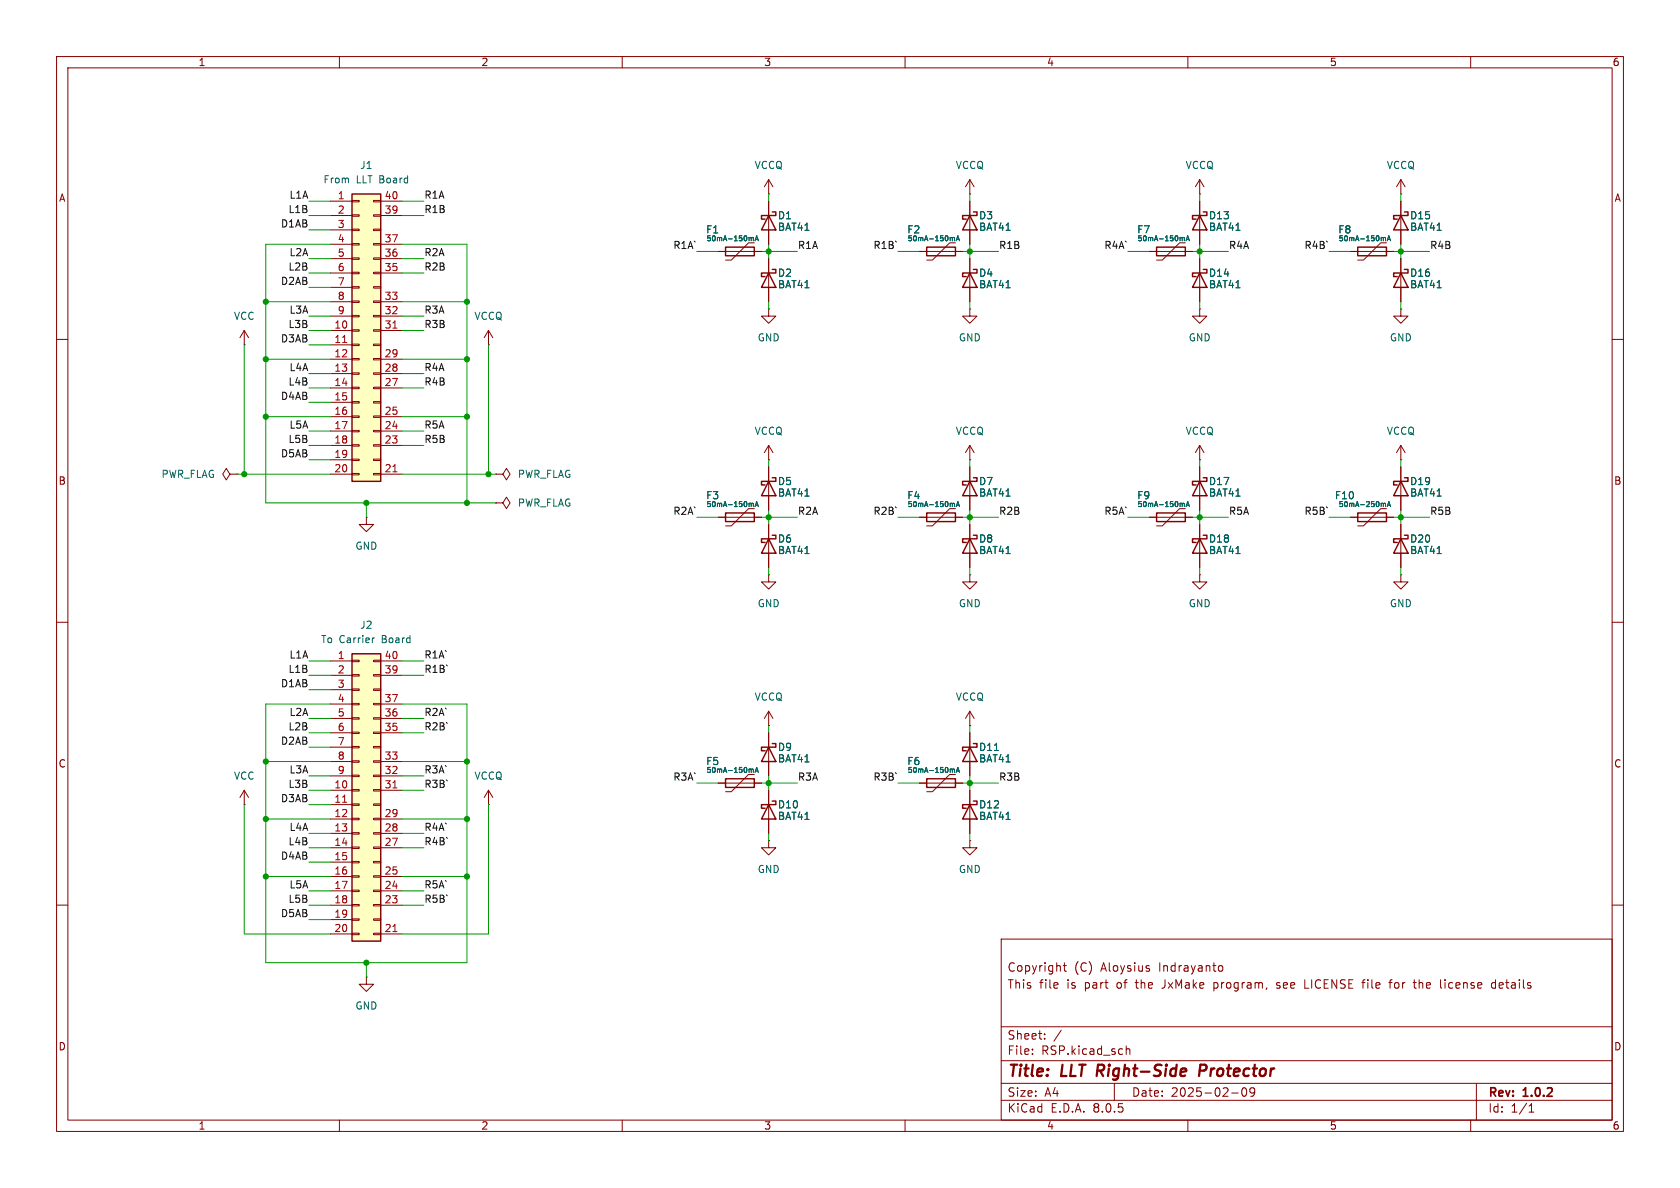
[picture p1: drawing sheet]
<svg xmlns="http://www.w3.org/2000/svg" width="297mm" height="210mm" viewBox="0 0 297 210" stroke-linecap="round" stroke-linejoin="round" font-family="sans-serif">
<g fill="none" stroke="#840000" stroke-width=".18">
<path d="M10 10h277v190h-277zM12 12h273v186h-273zM60 10v2M110 10v2M160 10v2M210 10v2M260 10v2M10 60h2M285 60h2M171.4 78.7v2.6M171.4 78.7l-.7 1.3M171.4 78.7l.8 1.3"/>
<path d="M171.4 81.3h.1M10 110h2M285 110h2M171.4 128.3h.1M171.4 125.7l-.7 1.3M171.4 125.7v2.6M171.4 125.7l.8 1.3M10 160h2M285 160h2M177 166h108v32h-108zM188 170.7h.5M188.2 170.2v1.3l.3 .2"/>
<path d="M203 171.2l.2 .2-.2 .3M203 170.7l.2 .1M214.6 173.7v1.5M214.6 174.6l.1 .1M214.7 173.7l-.1 .1M215.5 170.8l.4-.1 .3 .3v.4l-.2 .2h-.5M225.7 174.6l.4 .1M225.9 173.7l-.2 .2 .2 .3M230.7 173.2v1.5h.7M240.7 173.7h.6M241.3 173.2l-.3 .1M245.5 173.7h.6"/>
<path d="M246.1 173.2l-.4 .2v1.3M249.8 173.7h.6M250.1 174.6l.3 .1M255.5 173.2v.1M255.5 173.7v1M264.4 173.8l-.4-.1-.3 .3v.4l.1 .2h.6M264.4 173.2v1.5M60 198v2M110 198v2M160 198v2M177 194.5h108M177 191.5h108"/>
<path d="M177 187.5h108M177 181.5h108M182.5 186.3v.1M182.5 185.5v.1M184.7 183.6v.1M184.7 182.8v.1M187.6 182.1l-1.3 2M197 191.5v3M199.1 184.9v1.5M199.1 185.5l.2-.1 .4 .1v.9M210 198v2M217.7 193.2h1.2"/>
<path d="M219.7 192.4l.2-.1a.81 .81 0 0 1 .6 .6 .81 .81 0 0 1-.3 .8l-.2 .1a.81 .81 0 0 1-.3-1.4zM221.8 192.9l-.3 .3h-.3l-.2-.3 .1-.5 .4-.1 .2 .1a.99 .99 0 0 1-.3 1.4h-.3M260 198v2M261 191.5v6.5M270.3 196.6h.9M270.3 195.5l.4-.4v1.5"/>
</g>
<path d="M213 188.2h-.8l-.2 2M213.1 189.2l-1 .1" fill="none" stroke="#840000" stroke-width=".4"/>
<path d="M62.2 34.3h5.1v50.8h-5.1z" fill="#ffffc2"/>
<g fill="none" stroke="#840000" stroke-width=".18">
<path d="M58.4 35.6h3.8M58.4 38.1h3.8M62.2 38h1.3v.2h-1.3zM62.2 35.4h1.3v.3h-1.3zM66 38h1.3v.2h-1.3zM66 35.4h1.3v.3h-1.3zM67.3 35.6h3.8M67.3 38.1h3.8M58.4 58.4h3.8M58.4 40.6h3.8M58.4 55.9h3.8M58.4 53.3h3.8"/>
<path d="M58.4 48.3h3.8M58.4 45.7h3.8M58.4 43.2h3.8M58.4 50.8h3.8M62.2 58.3h1.3v.2h-1.3zM62.2 55.8h1.3v.2h-1.3zM62.2 53.2h1.3v.3h-1.3zM62.2 50.7h1.3v.2h-1.3zM62.2 48.1h1.3v.3h-1.3zM62.2 45.6h1.3v.2h-1.3zM62.2 43.1h1.3v.2h-1.3zM62.2 40.5h1.3v.3h-1.3z"/>
<path d="M66 58.3h1.3v.2h-1.3zM66 55.8h1.3v.2h-1.3zM66 53.2h1.3v.3h-1.3zM66 50.7h1.3v.2h-1.3zM66 48.1h1.3v.3h-1.3zM66 45.6h1.3v.2h-1.3zM66 43.1h1.3v.2h-1.3zM66 40.5h1.3v.3h-1.3zM67.3 58.4h3.8M67.3 55.9h3.8M67.3 53.3h3.8M67.3 48.3h3.8"/>
<path d="M67.3 45.7h3.8M67.3 43.2h3.8M212.1 54.6v1.3h1.3l-1.3 1.3-1.3-1.3h1.3M212.1 54.6h.1M58.4 61h3.8M58.4 63.5h3.8M58.4 66h3.8M58.4 68.6h3.8M58.4 71.1h3.8M58.4 73.7h3.8M58.4 76.2h3.8M58.4 78.7h3.8"/>
<path d="M62.2 78.6h1.3v.3h-1.3zM62.2 76.1h1.3v.2h-1.3zM62.2 73.5h1.3v.3h-1.3zM62.2 71h1.3v.2h-1.3zM62.2 68.5h1.3v.2h-1.3zM62.2 65.9h1.3v.3h-1.3zM62.2 63.4h1.3v.2h-1.3zM62.2 60.8h1.3v.3h-1.3zM66 78.6h1.3v.3h-1.3zM66 76.1h1.3v.2h-1.3zM66 73.5h1.3v.3h-1.3zM66 71h1.3v.2h-1.3z"/>
<path d="M66 68.5h1.3v.2h-1.3zM66 65.9h1.3v.3h-1.3zM66 63.4h1.3v.2h-1.3zM66 60.8h1.3v.3h-1.3zM67.3 63.5h3.8M67.3 66h3.8M67.3 68.6h3.8M67.3 73.7h3.8M67.3 76.2h3.8M67.3 78.7h3.8M58.4 81.3h3.8M58.4 83.8h3.8"/>
<path d="M62.2 83.7h1.3v.2h-1.3zM62.2 81.2h1.3v.2h-1.3zM66 83.7h1.3v.2h-1.3zM66 81.2h1.3v.2h-1.3zM67.3 83.8h3.8M135.9 82.6v7.6M135.9 92.7v7.6M162.6 91.4h7.6M168.9 89.9h-1l-3.1 3.1h-1M171.4 82.6v7.6M171.4 92.7v7.6M135.9 101.6v1.3h1.3l-1.3 1.2-1.3-1.2h1.3"/>
<path d="M135.9 101.6h.1M171.4 101.6v1.3h1.3l-1.3 1.2-1.2-1.2h1.2M171.4 101.6h.1M43.2 139.7l-.8 1.3M43.2 139.7v2.5M43.2 139.7l.7 1.3M86.4 139.7l-.8 1.3M86.4 139.7v2.5M86.4 139.7l.7 1.3M127 138.4h7.6M133.3 136.9h-1l-3 3.1h-1M135.9 128.3h.1"/>
<path d="M135.9 125.7l-.8 1.3M135.9 125.7v2.6M135.9 129.5v7.7M135.9 139.7v7.6M135.9 125.7l.8 1.3M162.6 138.4h7.6M168.9 136.9h-1l-3.1 3.1h-1M171.4 129.5v7.7M171.4 139.7v7.6M43.2 142.2h.1M86.4 142.2h.1M171.4 148.6v1.3h1.3l-1.3 1.2-1.2-1.2h1.2"/>
<path d="M171.4 148.6h.1"/>
</g>
<g fill="none" stroke="#840000" stroke-width=".25">
<path d="M62.2 34.3h5.1v50.8h-5.1zM135.9 85.1l1.3 2.5h-2.6zM135.9 95.3l1.3 2.5h-2.6zM136.5 84.5h.7v.6h-2.6v.6h.7M136.5 94.6h.7v.7h-2.6v.6h.7M163.8 90.7h5.1v1.5h-5.1zM171.4 95.3l1.3 2.5h-2.5zM171.4 85.1l1.3 2.5h-2.5zM172.1 94.6h.6v.7h-2.5v.6h.6M172.1 84.5h.6v.6h-2.5v.6h.6M128.3 137.7h5v1.5h-5zM135.9 132.1l1.3 2.5h-2.6z"/>
<path d="M136.5 131.4h.7v.7h-2.6v.6h.7M163.8 137.7h5.1v1.5h-5.1zM171.4 132.1l1.3 2.5h-2.5zM172.1 131.4h.6v.7h-2.5v.6h.6M135.9 142.2l1.3 2.6h-2.6zM136.5 141.6h.7v.6h-2.6v.7h.7M171.4 142.2l1.3 2.6h-2.5zM172.1 141.6h.6v.6h-2.5v.7h.6"/>
</g>
<path d="M69.5 58h.7M60.6 60.5h.7M69.5 83.4h.7" fill="none" stroke="#a90000" stroke-width=".18"/>
<g fill="none" stroke="#006464" stroke-width=".18">
<path d="M168.3 89l.1 .1M168.4 89.1v.5M168.4 89.1l.1-.1h.2v.6M169 89.6l.3-.9 .3 .9M169.1 89.3h.4M132.8 136v.1M132.8 136.1l.1-.1h.2l.1 .5M132.8 136.1v.4M133.5 136.5l.3-.8 .3 .8M133.6 136.3h.4M168.3 136l.1 .1M168.4 136.1v.4"/>
<path d="M168.4 136.1l.1-.1h.2v.5M169 136.5l.3-.8 .3 .8M169.1 136.3h.4M175.8 132.7h.7"/>
</g>
<path d="M62.2 115.6h5.1v50.8h-5.1z" fill="#ffffc2"/>
<g fill="none" stroke="#840000" stroke-width=".18">
<path d="M135.9 34.3h.1M135.9 31.8v2.5M135.9 35.6v7.6M135.9 31.8l-.8 1.2M135.9 31.8l.8 1.2M171.4 34.3h.1M171.4 31.8v2.5M171.4 35.6v7.6M171.4 31.8l-.7 1.2M171.4 31.8l.8 1.2M212.1 34.3h.1M212.1 31.8v2.5"/>
<path d="M212.1 35.6v7.6M212.1 31.8l-.8 1.2M212.1 31.8l.8 1.2M247.6 34.3h.1M247.6 31.8v2.5M247.6 35.6v7.6M247.6 31.8l-.7 1.2M247.6 31.8l.8 1.2M43.2 58.4l-.8 1.3M43.2 58.4v2.6M43.2 58.4l.7 1.3M86.4 58.4l-.8 1.3"/>
<path d="M86.4 58.4v2.6M86.4 58.4l.7 1.3M127 44.5h7.6M133.3 42.9h-1l-3 3.1h-1M135.9 54.6v1.3h1.3l-1.3 1.3-1.3-1.3h1.3M135.9 54.6h.1M135.9 45.7v7.6M162.6 44.5h7.6M168.9 42.9h-1l-3.1 3.1h-1M171.4 54.6v1.3h1.3l-1.3 1.3-1.2-1.3h1.2M171.4 54.6h.1M171.4 45.7v7.6"/>
<path d="M203.2 44.5h7.6M209.5 42.9h-1l-3 3.1h-1M212.1 45.7v7.6M238.8 44.5h7.6M245.1 42.9h-1l-3.1 3.1h-1M247.6 54.6v1.3h1.3l-1.3 1.3-1.2-1.3h1.2M247.6 54.6h.1M247.6 45.7v7.6M43.2 61h.1M86.4 61h.1M135.9 78.7l-.8 1.3M135.9 78.7v2.6"/>
<path d="M135.9 78.7l.8 1.3M212.1 78.7v2.6M212.1 78.7l-.8 1.3M212.1 78.7l.8 1.3M247.6 78.7v2.6M247.6 78.7l-.7 1.3M247.6 78.7l.8 1.3M40.6 83.8l-.6-1-.6 1 .6 1 .6-1h1.3M41.9 83.8h.1M64.8 91.4v1.3h1.2l-1.2 1.3-1.3-1.3h1.3M64.8 91.4h.1M87.6 88.9h1.3l.6-1 .7 1-.7 1-.6-1"/>
<path d="M87.6 88.9h.1M87.6 83.8h1.3l.6-1 .7 1-.7 1-.6-1M87.6 83.8h.1M127 91.4h7.6M133.3 89.9h-1l-3 3.1h-1M135.9 81.3h.1M135.9 82.6v2.5M135.9 87.6v2.6M135.9 92.7v2.6M135.9 97.8v2.5M162.6 91.4h1.2M168.9 91.4h1.3"/>
<path d="M171.4 82.6v2.5M171.4 87.6v2.6M171.4 92.7v2.6M171.4 97.8v2.5M203.2 91.4h7.6M209.5 89.9h-1l-3 3.1h-1M212.1 81.3h.1M212.1 82.6v7.6M212.1 92.7v7.6M238.8 91.4h7.6M245.1 89.9h-1l-3.1 3.1h-1M247.6 81.3h.1"/>
<path d="M247.6 82.6v7.6M247.6 92.7v7.6M58.4 116.8h3.8M58.4 119.4h3.8M62.2 119.3h1.3v.2h-1.3zM62.2 116.7h1.3v.3h-1.3zM66 119.3h1.3v.2h-1.3zM66 116.7h1.3v.3h-1.3zM67.3 116.8h3.8M67.3 119.4h3.8M212.1 101.6v1.3h1.3l-1.3 1.2-1.3-1.2h1.3M212.1 101.6h.1"/>
<path d="M247.6 101.6v1.3h1.3l-1.3 1.2-1.2-1.2h1.2M247.6 101.6h.1M58.4 139.7h3.8M58.4 121.9h3.8M58.4 137.2h3.8M58.4 134.6h3.8M58.4 129.5h3.8M58.4 127h3.8M58.4 124.5h3.8M58.4 132.1h3.8M62.2 139.6h1.3v.2h-1.3zM62.2 137h1.3v.3h-1.3z"/>
<path d="M62.2 134.5h1.3v.2h-1.3zM62.2 132h1.3v.2h-1.3zM62.2 129.4h1.3v.3h-1.3zM62.2 126.9h1.3v.2h-1.3zM62.2 124.3h1.3v.3h-1.3zM62.2 121.8h1.3v.2h-1.3zM66 139.6h1.3v.2h-1.3zM66 137h1.3v.3h-1.3zM66 134.5h1.3v.2h-1.3zM66 132h1.3v.2h-1.3zM66 129.4h1.3v.3h-1.3zM66 126.9h1.3v.2h-1.3z"/>
<path d="M66 124.3h1.3v.3h-1.3zM66 121.8h1.3v.2h-1.3zM67.3 139.7h3.8M67.3 137.2h3.8M67.3 134.6h3.8M67.3 129.5h3.8M67.3 127h3.8M67.3 124.5h3.8M127 138.4h1.3M133.3 138.4h1.3M135.9 129.5v2.6M135.9 134.6v2.6"/>
<path d="M135.9 139.7v2.5M162.6 138.4h1.2M168.9 138.4h1.3M171.4 129.5v2.6M171.4 134.6v2.6M171.4 139.7v2.5M58.4 142.2h3.8M58.4 144.8h3.8M58.4 147.3h3.8M58.4 149.9h3.8M58.4 152.4h3.8M58.4 154.9h3.8"/>
<path d="M58.4 157.5h3.8M62.2 159.9h1.3v.2h-1.3zM62.2 157.4h1.3v.2h-1.3zM62.2 154.8h1.3v.3h-1.3zM62.2 152.3h1.3v.2h-1.3zM62.2 149.7h1.3v.3h-1.3zM62.2 147.2h1.3v.2h-1.3zM62.2 144.7h1.3v.2h-1.3zM62.2 142.1h1.3v.3h-1.3zM66 159.9h1.3v.2h-1.3zM66 157.4h1.3v.2h-1.3zM66 154.8h1.3v.3h-1.3z"/>
<path d="M66 152.3h1.3v.2h-1.3zM66 149.7h1.3v.3h-1.3zM66 147.2h1.3v.2h-1.3zM66 144.7h1.3v.2h-1.3zM66 142.1h1.3v.3h-1.3zM67.3 144.8h3.8M67.3 147.3h3.8M67.3 149.9h3.8M67.3 154.9h3.8M67.3 157.5h3.8M135.9 148.6v1.3h1.3l-1.3 1.2-1.3-1.2h1.3M135.9 148.6h.1"/>
<path d="M135.9 144.8v2.5M171.4 144.8v2.5M58.4 160h3.8M58.4 162.6h3.8M58.4 165.1h3.8M62.2 165h1.3v.2h-1.3zM62.2 162.4h1.3v.3h-1.3zM64.8 172.7v1.3h1.2l-1.2 1.3-1.3-1.3h1.3M64.8 172.7h.1M66 165h1.3v.2h-1.3zM66 162.4h1.3v.3h-1.3zM67.3 160h3.8"/>
<path d="M67.3 165.1h3.8"/>
</g>
<g fill="none" stroke="#840000" stroke-width=".25">
<path d="M135.9 38.1l1.3 2.5h-2.6zM136.5 37.5h.7v.6h-2.6v.6h.7M171.4 38.1l1.3 2.5h-2.5zM172.1 37.5h.6v.6h-2.5v.6h.6M212.1 38.1l1.3 2.5h-2.6zM212.7 37.5h.7v.6h-2.6v.6h.7M247.6 38.1l1.3 2.5h-2.5zM248.3 37.5h.6v.6h-2.5v.6h.6M128.3 43.7h5v1.5h-5zM135.9 48.3l1.3 2.5h-2.6zM136.5 47.6h.7v.7h-2.6v.6h.7M163.8 43.7h5.1v1.5h-5.1z"/>
<path d="M171.4 48.3l1.3 2.5h-2.5zM172.1 47.6h.6v.7h-2.5v.6h.6M204.5 43.7h5v1.5h-5zM212.1 48.3l1.3 2.5h-2.6zM212.7 47.6h.7v.7h-2.6v.6h.7M240 43.7h5.1v1.5h-5.1zM247.6 48.3l1.3 2.5h-2.5zM248.3 47.6h.6v.7h-2.5v.6h.6M128.3 90.7h5v1.5h-5zM204.5 90.7h5v1.5h-5zM212.1 95.3l1.3 2.5h-2.6zM212.1 85.1l1.3 2.5h-2.6z"/>
<path d="M212.7 94.6h.7v.7h-2.6v.6h.7M212.7 84.5h.7v.6h-2.6v.6h.7M240 90.7h5.1v1.5h-5.1zM247.6 95.3l1.3 2.5h-2.5zM247.6 85.1l1.3 2.5h-2.5zM248.3 94.6h.6v.7h-2.5v.6h.6M248.3 84.5h.6v.6h-2.5v.6h.6M62.2 115.6h5.1v50.8h-5.1z"/>
</g>
<path d="M69.5 139.3h.7M60.6 141.8h.7M69.5 164.7h.7" fill="none" stroke="#a90000" stroke-width=".18"/>
<g fill="none" stroke="#006464" stroke-width=".18">
<path d="M132.8 42v.1M132.8 42.1l.1-.1h.2l.1 .6M132.8 42.1v.5M133.5 42.6l.3-.9 .3 .9M133.6 42.3h.4M168.3 42l.1 .1M168.4 42.1l.1-.1h.2v.6M168.4 42.1v.5M169 42.6l.3-.9 .3 .9M169.1 42.3h.4M209 42v.1M209 42.1v.5"/>
<path d="M209 42.1l.1-.1h.2l.1 .6M209.7 42.6l.3-.9 .3 .9M209.8 42.3h.4M244.5 42l.1 .1M244.6 42.1l.1-.1h.2v.6M244.6 42.1v.5M245.2 42.6l.3-.9 .3 .9M245.3 42.3h.4M132.8 89v.1M132.8 89.1v.5M132.8 89.1l.1-.1h.2l.1 .6M133.5 89.6l.3-.9 .3 .9"/>
<path d="M133.6 89.3h.4M168.3 89l.1 .1M168.4 89.1l.1-.1h.2v.6M168.4 89.1v.5M169 89.6l.3-.9 .3 .9M169.1 89.3h.4M209 89v.1M209 89.1v.5M209 89.1l.1-.1h.2l.1 .6M209.7 89.6l.3-.9 .3 .9M209.8 89.3h.4M244.5 89l.1 .1"/>
<path d="M244.6 89.1v.5M244.6 89.1l.1-.1h.2v.6M245.2 89.6l.3-.9 .3 .9M245.3 89.3h.4M66.2 112.8h-.3M132.8 136v.1M132.8 136.1v.4M132.8 136.1l.1-.1h.2l.1 .5M133.5 136.5l.3-.8 .3 .8M133.6 136.3h.4M168.3 136l.1 .1M168.4 136.1v.4"/>
<path d="M168.4 136.1l.1-.1h.2v.5M169 136.5l.3-.8 .3 .8M169.1 136.3h.4M175.8 132.7h.7"/>
</g>
<g fill="none" stroke="#009600" stroke-width=".18">
<path d="M54.6 35.6h3.8M54.6 38.1h3.8M71.1 35.6h3.8M71.1 38.1h3.8M135.9 34.3v1.3M171.4 34.3v1.3M212.1 34.3v1.3M247.6 34.3v1.3M47 53.3h11.4M54.6 55.9h3.8M54.6 58.4h3.8M54.6 45.7h3.8"/>
<path d="M54.6 40.6h3.8M54.6 48.3h3.8M54.6 50.8h3.8M58.4 43.2h-11.4v45.7h40.6M71.1 43.2h11.4v45.7M71.1 53.3h11.4M71.1 55.9h3.8M71.1 58.4h3.8M71.1 45.7h3.8M71.1 48.3h3.8M123.2 44.5h3.8M134.6 44.5h6.4"/>
<path d="M135.9 43.2v2.5M135.9 53.3v1.3M158.7 44.5h3.9M170.2 44.5h6.3M171.4 43.2v2.5M171.4 53.3v1.3M199.4 44.5h3.8M210.8 44.5h6.4M212.1 43.2v2.5M212.1 53.3v1.3M234.9 44.5h3.9M246.4 44.5h6.3"/>
<path d="M247.6 43.2v2.5M247.6 53.3v1.3M43.2 61v22.8M47 63.5h11.4M47 73.7h11.4M54.6 78.7h3.8M54.6 66h3.8M54.6 76.2h3.8M54.6 71.1h3.8M54.6 68.6h3.8M54.6 61h3.8M71.1 63.5h11.4"/>
<path d="M71.1 78.7h3.8M71.1 66h3.8M71.1 76.2h3.8M71.1 73.7h11.4M71.1 68.6h3.8M86.4 61v22.8M41.9 83.8h16.5M54.6 81.3h3.8M64.8 88.9v2.5M71.1 83.8h16.5M123.2 91.4h3.8M134.6 91.4h6.4"/>
<path d="M135.9 81.3v1.3M135.9 90.2v2.5M158.7 91.4h3.9M170.2 91.4h6.3M171.4 81.3v1.3M171.4 90.2v2.5M199.4 91.4h3.8M210.8 91.4h6.4M212.1 81.3v1.3M212.1 90.2v2.5M234.9 91.4h3.9M246.4 91.4h6.3"/>
<path d="M247.6 81.3v1.3M247.6 90.2v2.5M54.6 116.8h3.8M54.6 119.4h3.8M71.1 116.8h3.8M71.1 119.4h3.8M135.9 100.3v1.3M171.4 100.3v1.3M212.1 100.3v1.3M247.6 100.3v1.3M47 134.6h11.4M54.6 137.2h3.8"/>
<path d="M54.6 129.5h3.8M54.6 132.1h3.8M54.6 139.7h3.8M54.6 121.9h3.8M54.6 127h3.8M58.4 124.5h-11.4v45.7h35.5v-45.7h-11.4M71.1 137.2h3.8M71.1 129.5h3.8M71.1 134.6h11.4M71.1 139.7h3.8M71.1 127h3.8M123.2 138.4h3.8"/>
<path d="M134.6 138.4h6.4M135.9 128.3v1.2M135.9 137.2v2.5M158.7 138.4h3.9M170.2 138.4h6.3M171.4 128.3v1.2M171.4 137.2v2.5M43.2 142.2v22.9h15.2M47 144.8h11.4M47 154.9h11.4M54.6 142.2h3.8M54.6 149.9h3.8"/>
<path d="M54.6 147.3h3.8M54.6 157.5h3.8M54.6 152.4h3.8M71.1 144.8h11.4M71.1 149.9h3.8M71.1 147.3h3.8M71.1 154.9h11.4M71.1 157.5h3.8M86.4 142.2v22.9h-15.3M135.9 147.3v1.3M171.4 147.3v1.3M54.6 160h3.8"/>
<path d="M54.6 162.6h3.8M64.8 170.2v2.5M71.1 160h3.8"/>
</g>
<g fill="#009600" stroke="#009600" stroke-width=".18">
<circle cx="64.8" cy="88.9" r=".46"/>
<circle cx="86.4" cy="83.8" r=".46"/>
<circle cx="82.5" cy="88.9" r=".46"/>
<circle cx="43.2" cy="83.8" r=".46"/>
<circle cx="47" cy="73.7" r=".46"/>
<circle cx="47" cy="134.6" r=".46"/>
<circle cx="82.5" cy="134.6" r=".46"/>
<circle cx="82.5" cy="154.9" r=".46"/>
<circle cx="82.5" cy="144.8" r=".46"/>
<circle cx="47" cy="154.9" r=".46"/>
<circle cx="47" cy="144.8" r=".46"/>
<circle cx="64.8" cy="170.2" r=".46"/>
<circle cx="47" cy="63.5" r=".46"/>
<circle cx="47" cy="53.3" r=".46"/>
<circle cx="247.6" cy="91.4" r=".46"/>
<circle cx="212.1" cy="91.4" r=".46"/>
<circle cx="82.5" cy="53.3" r=".46"/>
<circle cx="82.5" cy="63.5" r=".46"/>
<circle cx="82.5" cy="73.7" r=".46"/>
<circle cx="135.9" cy="138.4" r=".46"/>
<circle cx="171.4" cy="138.4" r=".46"/>
<circle cx="247.6" cy="44.5" r=".46"/>
<circle cx="212.1" cy="44.5" r=".46"/>
<circle cx="171.4" cy="91.4" r=".46"/>
<circle cx="135.9" cy="91.4" r=".46"/>
<circle cx="171.4" cy="44.5" r=".46"/>
<circle cx="135.9" cy="44.5" r=".46"/>
</g>
<g font-size="2.8" fill="#840000">
<text x="178" y="190.9">Title:</text>
<text x="187.7" y="190.9">LLT Right-Side</text>
<text x="213.6" y="190.9">Protector</text>
</g>
<g font-size="2.1" fill="#840000">
<text x="178" y="172">Copyright</text>
<text x="189.9" y="172">(C)</text>
<text x="194.7" y="172">Aloysius</text>
<text x="205" y="172">Indrayanto</text>
<text x="178" y="175">This</text>
<text x="183.7" y="175">file</text>
<text x="188.7" y="175">is</text>
<text x="191.9" y="175">part</text>
<text x="197.7" y="175">of</text>
<text x="201.2" y="175">the</text>
<text x="206" y="175">JxMake</text>
<text x="215.2" y="175">program,</text>
<text x="226.5" y="175">see</text>
<text x="231.6" y="175">LICENSE</text>
<text x="242.1" y="175">file</text>
<text x="247" y="175">for</text>
<text x="251.5" y="175">the</text>
<text x="256.3" y="175">license</text>
<text x="265.5" y="175">details</text>
<text x="178" y="184">Sheet:</text>
<text x="178" y="186.7">File:</text>
<text x="184.1" y="186.7">RSP.kicad_sch</text>
<text x="178" y="196.9">KiCad</text>
<text x="178" y="194.1">Size:</text>
<text x="184.7" y="194.1">A4</text>
<text x="185.7" y="196.9">E.D.A.</text>
<text x="193.3" y="196.9">8.0.5</text>
<text x="200" y="194.1">Date:</text>
<text x="207" y="194.1">2025-02-09</text>
<text x="263" y="194.3">Rev:</text>
<text x="263" y="196.9">Id:</text>
<text x="267.1" y="196.9">1/1</text>
<text x="269.4" y="194.3">1.0.2</text>
</g>
<g font-size="1.8" fill="#840000">
<text x="35" y="11.9">1</text>
<text x="85" y="11.9">2</text>
<text x="135" y="11.9">3</text>
<text x="185" y="11.9">4</text>
<text x="235" y="11.9">5</text>
<text x="285" y="11.9">6</text>
<text x="10.3" y="35.9">A</text>
<text x="285.3" y="35.9">A</text>
<text x="10.3" y="85.9">B</text>
<text x="285.3" y="85.9">B</text>
<text x="10.3" y="135.9">C</text>
<text x="285.3" y="135.9">C</text>
<text x="10.3" y="185.9">D</text>
<text x="285.3" y="185.9">D</text>
<text x="35" y="199.9">1</text>
<text x="85" y="199.9">2</text>
<text x="135" y="199.9">3</text>
<text x="185" y="199.9">4</text>
<text x="235" y="199.9">5</text>
<text x="285" y="199.9">6</text>
</g>
<g font-size="1.8" fill="#0f0f0f">
<text x="51.1" y="35.2">L1A</text>
<text x="74.9" y="35.2">R1A</text>
<text x="49.6" y="40.3">D1AB</text>
<text x="50.9" y="37.8">L1B</text>
<text x="74.9" y="37.8">R1B</text>
<text x="50.9" y="47.9">L2B</text>
<text x="51.1" y="45.4">L2A</text>
<text x="74.9" y="45.4">R2A</text>
<text x="74.9" y="47.9">R2B</text>
<text x="118.9" y="44.1">R1A`</text>
<text x="141" y="44.1">R1A</text>
<text x="154.3" y="44.1">R1B`</text>
<text x="176.5" y="44.1">R1B</text>
<text x="195.1" y="44.1">R4A`</text>
<text x="217.2" y="44.1">R4A</text>
<text x="230.5" y="44.1">R4B`</text>
<text x="252.7" y="44.1">R4B</text>
<text x="49.6" y="50.5">D2AB</text>
<text x="50.9" y="58.1">L3B</text>
<text x="51.1" y="55.5">L3A</text>
<text x="74.9" y="55.5">R3A</text>
<text x="74.9" y="58.1">R3B</text>
<text x="49.6" y="60.6">D3AB</text>
<text x="51.1" y="65.7">L4A</text>
<text x="74.9" y="65.7">R4A</text>
<text x="49.6" y="70.8">D4AB</text>
<text x="50.9" y="68.2">L4B</text>
<text x="74.9" y="68.2">R4B</text>
<text x="51.1" y="75.9">L5A</text>
<text x="74.9" y="75.9">R5A</text>
<text x="49.6" y="80.9">D5AB</text>
<text x="50.9" y="78.4">L5B</text>
<text x="74.9" y="78.4">R5B</text>
<text x="118.9" y="91.1">R2A`</text>
<text x="141" y="91.1">R2A</text>
<text x="154.3" y="91.1">R2B`</text>
<text x="176.5" y="91.1">R2B</text>
<text x="195.1" y="91.1">R5A`</text>
<text x="217.2" y="91.1">R5A</text>
<text x="230.5" y="91.1">R5B`</text>
<text x="252.7" y="91.1">R5B</text>
<text x="50.9" y="119">L1B</text>
<text x="51.1" y="116.5">L1A</text>
<text x="74.9" y="119">R1B`</text>
<text x="74.9" y="116.5">R1A`</text>
<text x="49.6" y="121.6">D1AB</text>
<text x="49.6" y="131.7">D2AB</text>
<text x="50.9" y="129.2">L2B</text>
<text x="51.1" y="126.7">L2A</text>
<text x="74.9" y="126.7">R2A`</text>
<text x="74.9" y="129.2">R2B`</text>
<text x="51.1" y="136.8">L3A</text>
<text x="74.9" y="136.8">R3A`</text>
<text x="49.6" y="141.9">D3AB</text>
<text x="50.9" y="139.4">L3B</text>
<text x="74.9" y="139.4">R3B`</text>
<text x="118.9" y="138.1">R3A`</text>
<text x="141" y="138.1">R3A</text>
<text x="154.3" y="138.1">R3B`</text>
<text x="176.5" y="138.1">R3B</text>
<text x="50.9" y="149.5">L4B</text>
<text x="51.1" y="147">L4A</text>
<text x="74.9" y="147">R4A`</text>
<text x="74.9" y="149.5">R4B`</text>
<text x="49.6" y="152.1">D4AB</text>
<text x="50.9" y="159.7">L5B</text>
<text x="51.1" y="157.1">L5A</text>
<text x="74.9" y="157.1">R5A`</text>
<text x="74.9" y="159.7">R5B`</text>
<text x="49.6" y="162.2">D5AB</text>
</g>
<g font-size="1.8" fill="#006464">
<text x="57.1" y="32.6">From</text>
<text x="63" y="32.6">LLT Board</text>
<text x="63.6" y="30.1">J1</text>
<text x="133.3" y="30.1">VCCQ</text>
<text x="168.9" y="30.1">VCCQ</text>
<text x="209.5" y="30.1">VCCQ</text>
<text x="245.1" y="30.1">VCCQ</text>
<text x="124.7" y="41.5">F1</text>
<text x="137.4" y="39">D1</text>
<text x="137.4" y="41">BAT41</text>
<text x="160.3" y="41.5">F2</text>
<text x="173" y="39">D3</text>
<text x="173" y="41">BAT41</text>
<text x="200.9" y="41.5">F7</text>
<text x="213.6" y="39">D13</text>
<text x="213.6" y="41">BAT41</text>
<text x="236.5" y="41.5">F8</text>
<text x="249.2" y="39">D15</text>
<text x="249.2" y="41">BAT41</text>
<text x="137.4" y="49.1">D2</text>
<text x="137.4" y="51.2">BAT41</text>
<text x="173" y="49.1">D4</text>
<text x="173" y="51.2">BAT41</text>
<text x="213.6" y="49.1">D14</text>
<text x="213.6" y="51.2">BAT41</text>
<text x="249.2" y="49.1">D16</text>
<text x="249.2" y="51.2">BAT41</text>
<text x="41.3" y="56.7">VCC</text>
<text x="83.8" y="56.7">VCCQ</text>
<text x="133.9" y="60.6">GND</text>
<text x="169.4" y="60.6">GND</text>
<text x="210.1" y="60.6">GND</text>
<text x="245.6" y="60.6">GND</text>
<text x="133.3" y="77.1">VCCQ</text>
<text x="168.9" y="77.1">VCCQ</text>
<text x="209.5" y="77.1">VCCQ</text>
<text x="245.1" y="77.1">VCCQ</text>
<text x="28.5" y="84.7">PWR_FLAG</text>
<text x="91.4" y="89.8">PWR_FLAG</text>
<text x="91.4" y="84.7">PWR_FLAG</text>
<text x="124.7" y="88.5">F3</text>
<text x="137.4" y="86">D5</text>
<text x="137.4" y="88">BAT41</text>
<text x="160.3" y="88.5">F4</text>
<text x="173" y="86">D7</text>
<text x="173" y="88">BAT41</text>
<text x="200.9" y="88.5">F9</text>
<text x="213.6" y="86">D17</text>
<text x="213.6" y="88">BAT41</text>
<text x="235.9" y="88.5">F10</text>
<text x="249.2" y="86">D19</text>
<text x="249.2" y="88">BAT41</text>
<text x="62.7" y="97.4">GND</text>
<text x="137.4" y="96.1">D6</text>
<text x="137.4" y="98.1">BAT41</text>
<text x="173" y="96.1">D8</text>
<text x="173" y="98.1">BAT41</text>
<text x="213.6" y="96.1">D18</text>
<text x="213.6" y="98.1">BAT41</text>
<text x="249.2" y="96.1">D20</text>
<text x="249.2" y="98.1">BAT41</text>
<text x="133.9" y="107.5">GND</text>
<text x="169.4" y="107.5">GND</text>
<text x="210.1" y="107.5">GND</text>
<text x="245.6" y="107.5">GND</text>
<text x="56.7" y="113.9">To Carrier</text>
<text x="63.6" y="111.4">J2</text>
<text x="67.6" y="113.9">Board</text>
<text x="133.3" y="124.1">VCCQ</text>
<text x="168.9" y="124.1">VCCQ</text>
<text x="124.7" y="135.4">F5</text>
<text x="137.4" y="132.9">D9</text>
<text x="137.4" y="135">BAT41</text>
<text x="160.3" y="135.4">F6</text>
<text x="173" y="132.9">D11</text>
<text x="173" y="135">BAT41</text>
<text x="41.3" y="138">VCC</text>
<text x="83.8" y="138">VCCQ</text>
<text x="137.4" y="143.1">D10</text>
<text x="173" y="143.1">D12</text>
<text x="137.4" y="145.1">BAT41</text>
<text x="173" y="145.1">BAT41</text>
<text x="133.9" y="154.5">GND</text>
<text x="169.4" y="154.5">GND</text>
<text x="62.7" y="178.7">GND</text>
</g>
<g font-size="1.8" fill="#a90000">
<text x="59.6" y="35.3">1</text>
<text x="67.9" y="35.3">40</text>
<text x="59.6" y="37.8">2</text>
<text x="59.6" y="40.4">3</text>
<text x="67.9" y="37.8">39</text>
<text x="59.6" y="42.9">4</text>
<text x="59.6" y="45.5">5</text>
<text x="67.9" y="45.5">36</text>
<text x="67.9" y="42.9">37</text>
<text x="59.6" y="48">6</text>
<text x="59.6" y="50.5">7</text>
<text x="59.6" y="53.1">8</text>
<text x="67.9" y="53.1">33</text>
<text x="67.9" y="48">35</text>
<text x="59" y="58.2">10</text>
<text x="59.6" y="55.6">9</text>
<text x="67.9" y="58.2">31</text>
<text x="67.9" y="55.6">32</text>
<text x="59" y="60.7">11</text>
<text x="59" y="63.2">12</text>
<text x="59" y="65.8">13</text>
<text x="67.9" y="65.8">28</text>
<text x="67.9" y="63.2">29</text>
<text x="59" y="68.3">14</text>
<text x="59" y="70.9">15</text>
<text x="67.9" y="68.3">27</text>
<text x="59" y="73.4">16</text>
<text x="59" y="75.9">17</text>
<text x="67.9" y="75.9">24</text>
<text x="67.9" y="73.4">25</text>
<text x="59" y="78.5">18</text>
<text x="59" y="81">19</text>
<text x="59" y="83.6">20</text>
<text x="67.9" y="83.6">21</text>
<text x="67.9" y="78.5">23</text>
<text x="59.6" y="116.6">1</text>
<text x="59.6" y="119.1">2</text>
<text x="67.9" y="119.1">39</text>
<text x="67.9" y="116.6">40</text>
<text x="59.6" y="121.7">3</text>
<text x="59.6" y="124.2">4</text>
<text x="67.9" y="124.2">37</text>
<text x="59.6" y="126.7">5</text>
<text x="59.6" y="129.3">6</text>
<text x="59.6" y="131.8">7</text>
<text x="67.9" y="129.3">35</text>
<text x="67.9" y="126.7">36</text>
<text x="59.6" y="134.4">8</text>
<text x="59.6" y="136.9">9</text>
<text x="67.9" y="136.9">32</text>
<text x="67.9" y="134.4">33</text>
<text x="59" y="139.4">10</text>
<text x="59" y="142">11</text>
<text x="67.9" y="139.4">31</text>
<text x="59" y="144.5">12</text>
<text x="59" y="147.1">13</text>
<text x="59" y="149.6">14</text>
<text x="67.9" y="149.6">27</text>
<text x="67.9" y="147.1">28</text>
<text x="67.9" y="144.5">29</text>
<text x="59" y="152.1">15</text>
<text x="59" y="154.7">16</text>
<text x="67.9" y="154.7">25</text>
<text x="59" y="157.2">17</text>
<text x="59" y="159.8">18</text>
<text x="67.9" y="159.8">23</text>
<text x="67.9" y="157.2">24</text>
<text x="59" y="162.3">19</text>
<text x="59" y="164.8">20</text>
<text x="67.9" y="164.8">21</text>
</g>
<g font-size="1.2" fill="#006464">
<text x="124.8" y="42.8">50mA-150mA</text>
<text x="160.3" y="42.8">50mA-150mA</text>
<text x="201" y="42.8">50mA-150mA</text>
<text x="236.5" y="42.8">50mA-150mA</text>
<text x="124.8" y="89.8">50mA-150mA</text>
<text x="160.3" y="89.8">50mA-150mA</text>
<text x="201" y="89.8">50mA-150mA</text>
<text x="236.5" y="89.8">50mA-250mA</text>
<text x="124.8" y="136.8">50mA-150mA</text>
<text x="160.3" y="136.8">50mA-150mA</text>
</g>
</svg>
